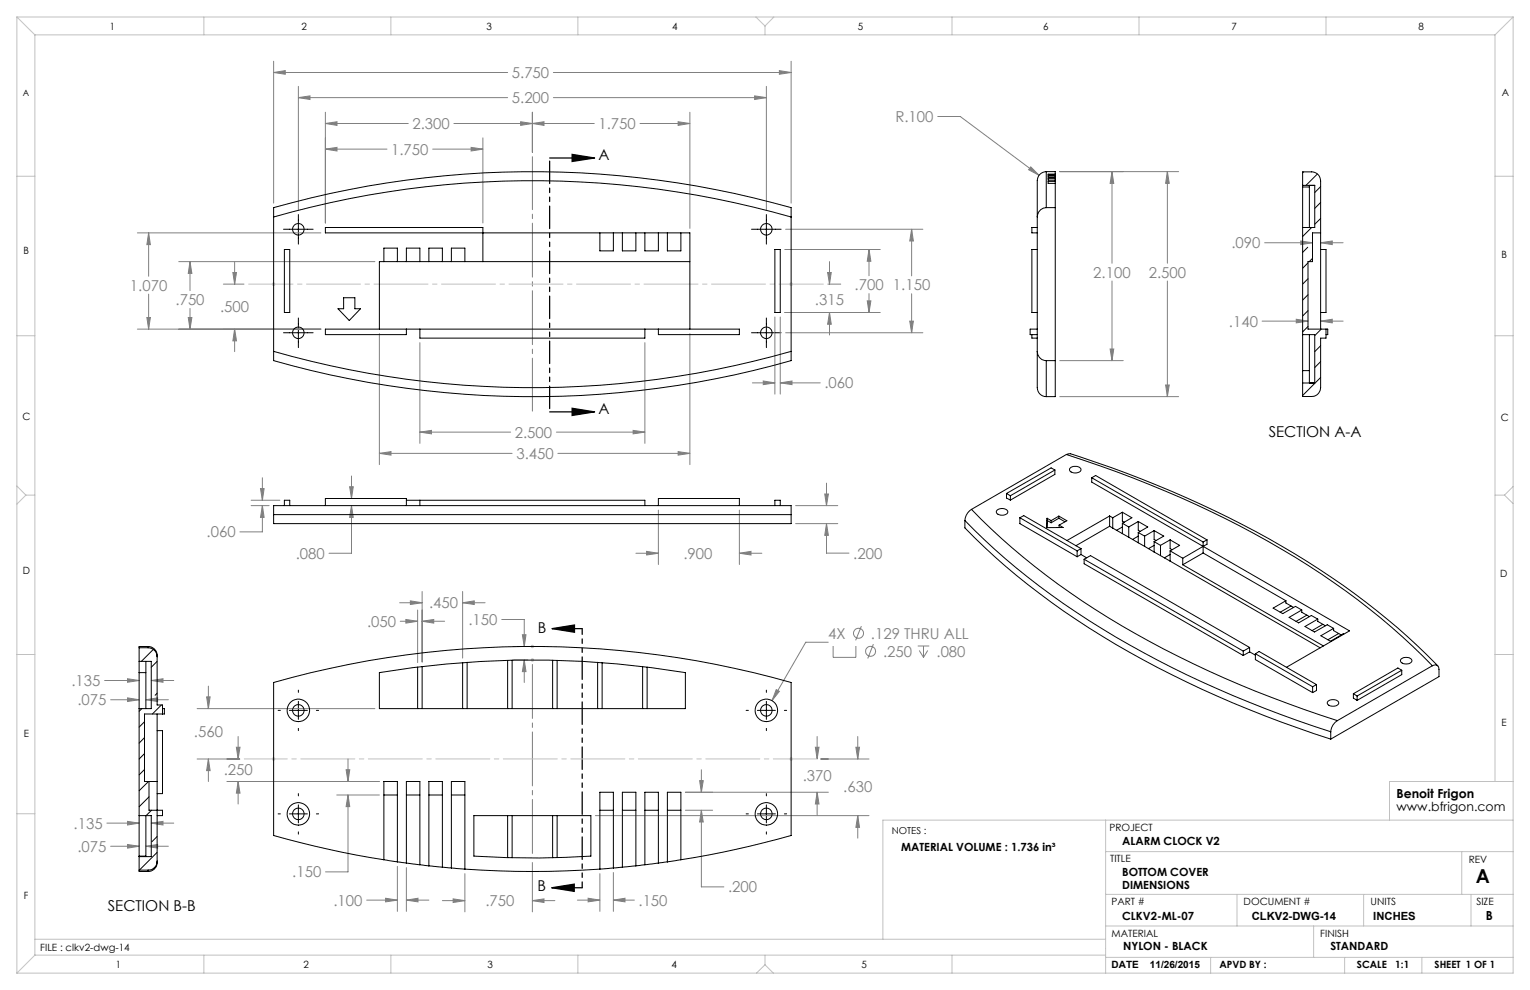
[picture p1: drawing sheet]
<svg xmlns="http://www.w3.org/2000/svg" width="432mm" height="279mm" viewBox="0 0 432 279" stroke-linecap="round" stroke-linejoin="round" font-family="sans-serif">
<g fill="none" stroke="#808080" stroke-width=".28">
<path d="M77.2 17.3v40M220 19.9l3.3 .6-3.3 .5zM223.3 17.3v40M77.2 20.5l3.3-.6v1.1zM77.2 20.5h66.1M84.2 27.6l3.3-.5v1zM84.2 24.4v34.9M84.2 27.6h59.1M91.8 34.9l3.3-.5v1zM91.8 31.7v31.2M91.8 34.9h23.4M128.1 34.9h39.6"/>
<path d="M136.3 38.9v24M146.9 34.4l3.3 .5-3.3 .5zM150.2 34.9l3.3-.5v1zM150.2 31.7v11.3M156.2 20.5h67.1M156.2 27.6h60.1M180.6 34.9h14.1M191.4 34.4l3.3 .5-3.3 .5zM194.7 31.7v32.8M213 27.1l3.3 .5-3.3 .5zM216.3 24.4v34.9M264.7 32.9h6.3l22.2 16.6"/>
<path d="M91.8 42.1l3.3-.5v1zM91.8 42.1h17.4M122.1 42.1h14.2M133 41.6l3.3 .5-3.3 .5zM290.9 47.1l2.3 2.4-2.9-1.6zM299.1 48.4h33.5M313.8 48.4l.5 3.4h-1zM313.8 48.4v25.9M329.5 48.4l.5 3.4h-1zM329.5 48.4v25.9M38.8 65.7h51.8M41.9 65.7l.5 3.3h-.9z"/>
<path d="M41.9 65.7v12.3M50.4 73.8h55.4M53.6 73.8l.6 3.4h-1.1zM53.6 73.8v8.2M65.7 76.9h1l-.5 3.3zM66.2 73.8v6.4M221.5 70.4h26.9M221.7 64.7h38.8M233.6 76.9h1l-.5 3.3zM234.1 73.8v6.4M245.3 70.4l.5 3.3h-1zM245.3 70.4v7.4"/>
<path d="M257.3 64.7l.5 3.3h-1zM257.3 64.7v13.2M313.8 79.3v22.5M329.5 79.3v32.6M356.9 68.5h13.5M367.1 68l3.3 .5-3.3 .5zM372.7 68.5l3.3-.5v1zM372.7 68.5h6.4M38.8 92.9h51.8M41.5 89.6h.9l-.5 3.3zM41.9 83v9.9M53.1 89.6h1.1l-.6 3.3z"/>
<path d="M53.6 87.1v5.8M63 80.2h5.9M63 92.9h27.6M66.2 92.9l.5 3.3h-1zM66.2 92.9v6.3M107.1 94.2v36.9M118.5 96.7v28.4M182 96.7v28.4M194.7 94.2v36.9M218.7 89.5v21.7M220.2 89.5v21.7M221.5 88.2h26.9"/>
<path d="M221.7 93.9h38.8M233.6 80.2h3.7M234.1 88.2l.5 3.3h-1zM234.1 88.2v6.3M244.8 84.9h1l-.5 3.3zM245.3 82.9v5.3M256.8 90.6h1l-.5 3.3zM257.3 82.9v11M313.3 98.5h1l-.5 3.3zM356.2 90.6h12.9M365.8 90.1l3.3 .5-3.3 .5zM372.7 90.6l3.3-.5v1z"/>
<path d="M372.7 90.6h6.4M212.3 108.1h6.4M215.4 107.5l3.3 .6-3.3 .4zM220.2 108.1l3.3-.6v1zM220.2 108.1h11.3M299.1 111.9h33.5M299.1 101.8h17.9M329 108.7h1l-.5 3.2zM73.5 137.9h1l-.5 3.3zM74 134.8v6.4M98.7 137.4h1l-.5 3.3zM99.2 134.3v6.4"/>
<path d="M107.1 128l3.2-.5v.9zM107.1 128h37.4M118.5 122l3.3-.5v.9zM118.5 122h25.6M157 122h25M157.4 128h37.3M178.7 121.5l3.3 .5-3.3 .4zM191.4 127.5l3.3 .5-3.3 .4zM232.8 139.4h1l-.5 3.3zM233.3 136.3v6.4M70.9 142.7h5.1M70.9 141.2h8.1"/>
<path d="M74 142.7l.5 3.3h-1zM74 142.7v7.4h-6.3M99.2 142.7l.5 3.3h-1zM99.2 142.7v13.4h-6.3M179.5 156.1h6.3M182.5 155.6l3.3 .5-3.3 .5zM185.8 144v15.3M208.7 156.1l3.2-.5v1zM208.7 156.1h6.3M208.7 144v15.3M224.5 142.7h11.9M224.5 147.8h11.9"/>
<path d="M233.3 147.8l.5 3.3h-1zM233.3 147.8v8.3h6.3M112.8 170.1h6.3M113 175.3h4.9M114.5 174.8l3.4 .5-3.4 .6zM115.8 169.6l3.3 .5-3.3 .5zM117.9 172.2v14.8M119.1 175.3l3.3-.5v1.1zM119.1 166.9v19.9M119.1 175.3h6.4M130.6 170.1l3.2-.5v1zM130.6 166.9v18.8"/>
<path d="M130.6 170.1h6.3M141.6 174.8h6.4v7.7M147.4 179.1h1l-.4 3.4zM243.1 176.7l-1.6 4M29.5 192.1h9.8M31.2 197.5h8.1M36 191.6l3.3 .5-3.3 .4zM36 197l3.3 .5-3.3 .5zM41.2 197.5l3.3-.5v1zM41.2 197.5h6.3M42.7 192.1l3.3-.5v.9zM42.7 192.1h6.3"/>
<path d="M55.6 200h50.2M58.3 196.7h1l-.5 3.3zM58.8 193.6v6.4M144.8 186.3h4.2M144.8 182.5h4.2M148 186.3l.4 3.2h-1zM148 186.3v6.3M219.1 194.6l.9 .5-2.1 2.6zM233.8 181.3h-6.4l-9.5 16.4M235.1 182.3v3.2h6.4v-3.2M246.5 181.8l-1.6 4M259 182.3h3.3"/>
<path d="M259.4 183.6l1.2 1.9M260.6 182.3v3.2M261.8 183.6l-1.2 1.9M55.6 214.2h12.1M58.8 214.2v6.4M58.8 214.2l.5 3.3h-1zM66.7 210.9h1l-.5 3.3zM67.2 207.9v6.3M97.7 217.2h1l-.5 3.4zM98.2 214.2v6.4M197.9 217.2v6.4M230.1 210.9h1l-.5 3.3z"/>
<path d="M230.6 207.9v6.3M231.6 214.2h13.7M241.5 210.9h1.1l-.5 3.3zM242.1 207.9v6.3M30.2 232.3h9.1M31.2 238.8h8.1M36 231.8l3.3 .5-3.3 .5zM36 238.3l3.3 .5-3.3 .6zM41.2 238.8l3.3-.5v1.1zM41.2 238.8h6.3M42.7 232.3l3.3-.5v1zM42.7 232.3h6.3"/>
<path d="M64 220.6h43.1M67.2 220.6l.5 3.2h-1zM67.2 220.6v6.3M95 224.4h12.1M98.2 224.4l.5 3.2h-1zM98.2 224.4v21.7h-6.3M168 230.2h77.3M193.4 223.6h40.4M193.4 228.7h7.7M197.4 220.3h1.1l-.6 3.3zM197.9 228.7l.6 3.3h-1.1zM197.9 228.7v21.6h6.4"/>
<path d="M230.6 223.6l.5 3.3h-1zM230.6 223.6v6.3M242.1 230.2l.5 3.3h-1.1zM242.1 230.2v6.3M103.5 254h8.6M108.8 253.5l3.3 .5-3.3 .5zM112.1 244.5v12.7M114.7 254l3.3-.5v1zM114.7 254h6.3M114.7 244.9v12.3M124.8 254.2h6.4M127.9 253.7l3.3 .5-3.3 .5z"/>
<path d="M131.2 246.6v10.8M150.2 254.2l3.3-.5v1zM150.2 243.4v14M150.2 254.2h6.4M162.9 254h6.4M166 253.5l3.3 .5-3.3 .5zM169.3 246.6v10.6M173.1 254l3.3-.5v1zM173.1 246.2v11M173.1 254h5.9"/>
<circle cx="242.3" cy="178.7" r="1.41"/>
<circle cx="245.7" cy="183.8" r="1.41"/>
</g>
<path d="M155.1 44.6h12.7M161.5 43.6l6.3 1-6.3 1zM155.1 116.2h12.7M161.5 115.2l6.3 1-6.3 1.1zM155.8 177.4h8.5M155.8 177.4l6.3-1v2zM155.7 250.5h8.6M155.7 250.5l6.4-1v2.1z" fill="none" stroke="#000" stroke-width=".35"/>
<g fill="none" stroke="#c0c0c0" stroke-width=".28">
<path d="M4.8 4.8l5 5M4.8 4.8h422.2M4.8 4.8v269.8M9.8 9.8h412.1M9.8 9.8v259.8M57.5 4.8v5M110.3 4.8v5M163.1 4.8v5M213.3 4.8l2.6 2.5M215.9 7.3v2.5M218.4 4.8l-2.5 2.5M268.7 4.8v5"/>
<path d="M321.5 4.8v5M374.2 4.8v5M421.9 9.8v210.8M427 4.8l-5.1 5M427 4.8v269.8h-422.2M4.8 49.7h5M421.9 49.7h5.1M76.9 79.8l.7 .8M77.2 79.7v1M77.6 79.8l-.7 .8M222.9 79.8l.7 .8M223.3 79.7v1"/>
<path d="M223.6 79.8l-.7 .8M4.8 94.8h5M76.7 80.2h1M222.8 80.2h1M421.9 94.8h5.1M4.8 137.2l2.5 2.5M7.3 139.7l-2.5 2.6M7.3 139.7h2.5M421.9 139.7h2.7M424.6 139.7l2.4 2.4M427 137.3l-2.4 2.4M4.8 184.7h5"/>
<path d="M149.8 182.5h.9M149.8 186.3h.9M149.9 182.1l.7 .7M149.9 185.9l.7 .7M150.2 182v1M150.2 185.8v1M150.6 182.1l-.7 .7M150.6 185.9l-.7 .7M421.9 184.7h5.1M76.7 214.2h1M76.9 213.9l.7 .7M77.2 213.7v1"/>
<path d="M77.6 213.9l-.7 .7M222.8 214.2h1M222.9 213.9l.7 .7M223.3 213.7v1M223.6 213.9l-.7 .7M4.8 229.7h5M312 231.5v43.1M427 231.5h-177.8v33.6M427 220.6h-34.9v10.9M312 240.3h115M312 252.4h115M349.1 252.4v8.9"/>
<path d="M384.8 252.4v8.9M412.5 240.3v12.1M415.1 252.4v8.9M9.8 265.1h302.2M9.8 269.6l-5 5M9.8 269.6h302.2M57.5 269.6v5M110.3 269.6v5M163.1 269.6v5M215.9 272.3l-2.4 2.3M215.9 272.3l2.4 2.3M215.9 269.6v2.7"/>
<path d="M268.7 269.6v5M312 270.2h115M312 261.3h115M341.7 270.2v4.4M370.7 261.3v8.9M379.5 270.2v4.4M401.3 270.2v4.4"/>
</g>
<g fill="none" stroke="#000" stroke-width=".28">
<path d="M80 64.7h8.4M84.2 60.5v8.4M212.1 64.7h8.4M216.3 60.5v8.4M80 93.9h8.4M84.2 89.7v8.4M212.1 93.9h8.4M216.3 89.7v8.4M84.2 194.8v.6M84.2 197.9v5.1M216.3 194.8v.6M216.3 197.9v5.1"/>
<path d="M78.5 200.5h.6M81.7 200.5h5M84.2 205.6v.6M89.3 200.5h.6M210.6 200.5h.6M213.7 200.5h5.1M216.3 205.6v.6M221.4 200.5h.6M78.5 229.7h.6M81.7 229.7h5M84.2 224v.6M84.2 227.2v5"/>
<path d="M84.2 234.8v.6M89.3 229.7h.6M210.6 229.7h.6M213.7 229.7h5.1M216.3 224v.6M216.3 227.2v5M216.3 234.8v.6M221.4 229.7h.6"/>
</g>
<path d="M155.1 116.2v-71.6" fill="none" stroke="#000" stroke-width=".35" stroke-dasharray="6.3 1.3 1.3 1.3 1.3 1.3" stroke-dashoffset="-.9"/>
<path d="M164.3 177.4v73.1" fill="none" stroke="#000" stroke-width=".35" stroke-dasharray="6.3 1.3 1.3 1.3 1.3 1.3" stroke-dashoffset="4.7"/>
<path d="M150.3 116v-71.8" fill="none" stroke="#808080" stroke-width=".28" stroke-dasharray="15.2 1.3 1.3 1.3" stroke-dashoffset=".3"/>
<path d="M150.3 186.2v55.9" fill="none" stroke="#808080" stroke-width=".28" stroke-dasharray="15.2 1.3 1.3 1.3" stroke-dashoffset="-1.3"/>
<path d="M70.2 80.2h162.2" fill="none" stroke="#c0c0c0" stroke-width=".28" stroke-dasharray="15.2 1.3 1.3 1.3" stroke-dashoffset="2.7"/>
<path d="M68.9 214.2h161.5" fill="none" stroke="#c0c0c0" stroke-width=".28" stroke-dasharray="15.2 1.3 1.3 1.3" stroke-dashoffset="3.1"/>
<path d="M161.5 115.2l6.3 1-6.3 1.1zM161.5 43.6l6.3 1-6.3 1zM155.8 177.4l6.3-1v2zM155.7 250.5l6.4-1v2.1z" fill="#000"/>
<g fill="#808080">
<path d="M65.7 76.9h1l-.5 3.3zM66.2 92.9l.5 3.3h-1zM233.6 76.9h1l-.5 3.3zM234.1 88.2l.5 3.3h-1zM67.2 220.6l.5 3.2h-1zM66.7 210.9h1l-.5 3.3zM230.1 210.9h1l-.5 3.3zM230.6 223.6l.5 3.3h-1zM58.3 196.7h1l-.5 3.3zM58.8 214.2l.5 3.3h-1zM148 186.3l.4 3.2h-1zM147.4 179.1h1l-.4 3.4zM242.1 230.2l.5 3.3h-1.1zM241.5 210.9h1.1l-.5 3.3z"/>
<path d="M77.2 20.5l3.3-.6v1.1zM220 19.9l3.3 .6-3.3 .5zM84.2 27.6l3.3-.5v1zM213 27.1l3.3 .5-3.3 .5zM53.1 89.6h1.1l-.6 3.3zM53.6 73.8l.6 3.4h-1.1zM244.8 84.9h1l-.5 3.3zM245.3 70.4l.5 3.3h-1zM146.9 34.4l3.3 .5-3.3 .5zM91.8 34.9l3.3-.5v1zM133 41.6l3.3 .5-3.3 .5zM91.8 42.1l3.3-.5v1zM41.9 65.7l.5 3.3h-.9zM41.5 89.6h.9l-.5 3.3zM118.5 122l3.3-.5v.9zM178.7 121.5l3.3 .5-3.3 .4zM191.4 127.5l3.3 .5-3.3 .4zM107.1 128l3.2-.5v.9zM150.2 34.9l3.3-.5v1zM191.4 34.4l3.3 .5-3.3 .5zM215.4 107.5l3.3 .6-3.3 .4zM220.2 108.1l3.3-.6v1zM257.3 64.7l.5 3.3h-1zM256.8 90.6h1l-.5 3.3zM290.9 47.1l-.6 .8 2.9 1.6zM329.5 48.4l.5 3.4h-1zM329 108.7h1l-.5 3.2zM313.3 98.5h1l-.5 3.3zM313.8 48.4l.5 3.4h-1zM74 142.7l.5 3.3h-1zM73.5 137.9h1l-.5 3.3zM98.7 137.4h1l-.5 3.3zM99.2 142.7l.5 3.3h-1zM232.8 139.4h1l-.5 3.3zM233.3 147.8l.5 3.3h-1zM182.5 155.6l3.3 .5-3.3 .5zM208.7 156.1l3.2-.5v1zM150.2 254.2l3.3-.5v1zM127.9 253.7l3.3 .5-3.3 .5zM98.2 224.4l.5 3.2h-1zM97.7 217.2h1l-.5 3.4zM197.4 220.3h1.1l-.6 3.3zM197.9 228.7l.6 3.3h-1.1zM166 253.5l3.3 .5-3.3 .5zM173.1 254l3.3-.5v1zM108.8 253.5l3.3 .5-3.3 .5zM114.7 254l3.3-.5v1zM119.1 175.3l3.3-.5v1.1zM114.5 174.8l3.4 .5-3.4 .6zM219.1 194.6l-1.2 3.1 2.1-2.6zM115.8 169.6l3.3 .5-3.3 .5zM130.6 170.1l3.2-.5v1zM372.7 90.6l3.3-.5v1zM365.8 90.1l3.3 .5-3.3 .5zM367.1 68l3.3 .5-3.3 .5zM372.7 68.5l3.3-.5v1zM42.7 192.1l3.3-.5v.9zM36 191.6l3.3 .5-3.3 .4zM41.2 197.5l3.3-.5v1zM36 197l3.3 .5-3.3 .5zM42.7 232.3l3.3-.5v1zM36 231.8l3.3 .5-3.3 .5zM41.2 238.8l3.3-.5v1.1zM36 238.3l3.3 .5-3.3 .6z"/>
</g>
<g fill="none" stroke="#000" stroke-width=".28">
<path d="M295.3 48.4a2.93 2.93 0 0 0-2.6 3.7v9.1M295.3 48.4h2.5v.7M295.3 58.6a2.61 2.61 0 0 0-2.6 2.6M295.3 48.4v10.2M295.3 58.6h2.5M297.8 51.8v6.8M297.8 49.1h-2v.3h2M297.8 49.4v.3M297.8 49.7h-2v.4h2M297.8 50.1v.2M297.8 50.3h-2v.5h2M297.8 50.8v.4"/>
<path d="M297.8 51.2h-2v.6h2M297.8 49.1v.3M297.8 49.7v.4M297.8 50.3v.5M297.8 51.2v.6M297.8 58.6v43.2M367.6 52.3v-3.8h2.6a2.52 2.52 0 0 1 2.5 2.5v41.9M367.6 52.3v.5M367.6 52.3h3.5v11.9h-3.5M367.6 52.8v51.8M367.6 52.8h1.9M367.9 48.5l-.3 .3"/>
<path d="M369.5 52.3v11.9M371.8 49.1l-3.2 3.2M372.7 52.7l-1.6 1.6M372.7 57.1l-1.6 1.7M77.2 61.2a265.4 265.4 0 0 1 146.1 0M77.2 61.2v-2.5a265.4 265.4 0 0 1 146.1 0v2.5M77.2 61.2v38M80.3 70.4h1.5v17.8h-1.5zM108.3 73.8v-3.8h3.8v3.8M114.7 73.8v-3.8h3.8v3.8M121 73.8v-3.8h3.8v3.8M127.4 73.8v-3.8h3.8v3.8"/>
<path d="M136.3 73.8v-9.6h-44.5v1.5h102.9v27.2M169.3 65.7v5.1h3.8v-5.1M175.6 65.7v5.1h3.9v-5.1M182 65.7v5.1h3.8v-5.1M188.3 65.7v5.1h3.9v-5.1M194.7 73.8h-87.6v19.1M218.7 70.4h1.5v17.8h-1.5zM223.3 61.2v38M292.7 64.2h-1.5v1.5h1.5M292.7 70.4h-1.5v17.8h1.5M292.7 61.2v38M369.1 69.8l-1.5 1.4"/>
<path d="M369.1 74.2l-1.5 1.5M369.1 78.7l-1.5 1.5M370.2 64.2l-2.6 2.5M370.4 72.9l-.9 .9M372.7 65.7h-2.3v8.1h-1.3v19.1h5.6v1.5h-.5M372.7 70.4h1.5v17.8h-1.5M372.7 61.7l-1.6 1.6M77.2 99.2a265.4 265.4 0 0 0 146.1 0M77.2 99.2v2.5a265.4 265.4 0 0 0 146.1 0v-2.5M97 84h3.2v3.1h1.5l-3.1 3.4-3.2-3.4h1.6zM114.7 92.9v1.5h-22.9v-1.5h116.9v1.5h-22.9v-1.5M118.5 92.9v2.5h63.5v-2.5"/>
<path d="M291.2 94.4v1h1.5M292.7 99.2v8.5a4.2 4.2 0 0 0 1.2 3.8l1.4 .4M292.7 99.2a2.57 2.57 0 0 0 2.6 2.6M292.7 92.9h-2v1.5h2M367.6 94.4h3.5v13.7h-3.5M369.1 83.2l-1.5 1.5M369.1 87.7l-1.5 1.5M369.1 92.1l-1.5 1.6M369.5 94.4v13.7M372.7 97.6l-1.6 1.6M372.9 92.9l-1.8 1.8M374.2 92.9v2.5h-1.5v14a2.53 2.53 0 0 1-2.5 2.5h-2.6v-3.8"/>
<path d="M295.3 101.8v10.1M295.3 101.8h2.5M297.8 101.8v10.1h-2.5M367.6 104.6v3.5M367.6 104.6h1.9M372.7 102.1l-1.6 1.6M372.7 106.5l-5.1 5.1M284.1 139.3v1.2l1.1 .6M284.1 139.3l1.1 .6M285.2 139.9v1.2M297.7 132.6v1.3l-12.5 7.2M297.7 132.6l-1-.6-12.6 7.3"/>
<path d="M297.7 132.6l-12.5 7.3M301 128.3l1.1-.2a287.2 287.2 0 0 1 76.9 37.1 182.4 182.4 0 0 1 26.8 22.7M301 128.3a282.1 282.1 0 0 1 78.9 38.6 185.6 185.6 0 0 1 24.3 21M301 128.3l-26.8 15.5M302 132.1a1.96 1.96 0 0 1 3.1 .4 1.86 1.86 0 0 1-3.3 0zM308.1 134.8v1.3l31.4 18.1M308.1 134.8l1.1-.6 31.4 18.2M308.1 134.8l31.4 18.2M77.2 145.2v2.6h146.1v-2.6M77.2 145.2h146.1M77.2 145.2v-2.5h146.1v2.5M80.3 142.7v-1.5h1.5v1.5"/>
<path d="M91.8 142.7v-2h22.9v2M114.7 141.2h67.3v1.5M118.5 141.2v1.5M185.8 142.7v-2h22.9v2M218.7 142.7v-1.5h1.5v1.5M272.3 146.9a213.1 213.1 0 0 0 58.5 41.5 323.2 323.2 0 0 0 44.8 18.1M272.3 146.9v2.1a212.1 212.1 0 0 0 58.5 41.5 317.6 317.6 0 0 0 44.8 18.1M274.2 143.8a215.5 215.5 0 0 0 62.6 43.5 311 311 0 0 0 40.6 16.1M274.2 143.8a3.9 3.9 0 0 0-1.9 3.1M281.4 144a1.99 1.99 0 0 1 3 .5 1.89 1.89 0 0 1-3.2 0zM287.8 146.1v1.7l16.2 9.3M287.8 146.1l16.2 9.4"/>
<path d="M287.8 146.1l1.1-.6 16.2 9.3M295.5 146.3l1.2 .6M295.5 146.3v2.6M295.5 146.9v2M295.5 146.9l1.2 .6M295.5 146.3v.6M296.7 146.9v.6M298.8 145.7l-2.1 1.2M298.8 145.7l2.3 1.3-2.2 1.2M298.8 146.3l-2.1 1.2M298.8 146.3l1.7 .9M298.8 145.7v.6"/>
<path d="M298.9 148.2l1.1 .7h-4.5M298.9 148.2l.1 .7M304 155.5v1.6M305.1 156.5l-1.1 .6M305.1 156.5l1.6 .9M305.1 154.8l-1.1 .7M305.1 154.8v1.7M306 157.8v1.3l44.9 25.9M306 157.8l44.9 26M306 157.8l1.8-1 44.9 25.9M313.2 145.6l.8 .5M313.2 145.6l-12.1 6.9"/>
<path d="M313.2 148.5l.8 .5M313.2 148.5l-9.6 5.5M313.2 145.6v2.9M314 149l2.8 1.6M314 146.1v2.9M316.8 144.6l2.6 1.5-2.6 1.6M316.8 147.7l1.8 1M316.8 144.6l-2.8 1.5M316.8 150.6l1.8 1M316.8 144.6v2.5l.5 .3M316.8 147.7v2.9M316.8 148.7l-1.7 .9"/>
<path d="M318.6 151.6l2.6 1.6M318.6 148.7v2.9M321.2 147.2l2.7 1.5-2.7 1.6M321.2 150.3l1.8 1M321.2 147.2l-2.6 1.5M321.2 153.2l1.8 1M321.2 147.2v2.4l.6 .4M321.2 150.3v2.9M321.2 151.3l-1.6 1M323 154.2l2.7 1.6M323 151.3v2.9M325.7 152.9l1.8 1"/>
<path d="M325.7 149.8l2.7 1.5-2.7 1.6M325.7 149.8l-2.7 1.5M325.7 155.8l1.8 1M325.7 149.8v2.5l.6 .2M325.7 152.9v2.9M325.7 153.9l-1.6 .9M327.5 156.8l2.7 1.6M327.5 153.9v2.9M330.2 155.5l3.6 2.1M330.2 152.4l2.7 1.5-2.7 1.6M330.2 152.4l-2.7 1.5M330.2 158.4l42.4 24.4"/>
<path d="M330.2 152.4v2.4l.6 .4M330.2 155.5v2.9M330.2 156.5l-1.6 .9M333.8 157.6v1.8M333.8 159.4l39.7 22.9M339.5 154.2l41.4 23.8-17.8 10.3M339.5 154.2l-5.7 3.4M339.5 156.1l-5.7 3.3M339.5 156.1l23.4 13.4M339.5 153v3.1M340.6 152.4v1.2l-1.1 .6M340.6 152.4l-1.1 .6"/>
<path d="M362.9 169.5l-3.6 2.1 2.7 1.6 3.6-2.1 1.8 1.1M362.9 169.5v.7l2.2 1.2M364.3 171l-3 1.8M367.4 172.2l-3.6 2 2.7 1.6 3.6-2.1 1.8 1M367.4 172.2v.6l2.2 1.2M368.8 173.6l-3 1.8M371.9 174.7l-3.6 2.1 2.7 1.6 3.6-2.1 1.8 1M371.9 174.7v.7l2.2 1.2M373.3 176.2l-3 1.8M376.4 177.3l-3.6 2.1 2.7 1.6 3.6-2.1 .1 .1M376.4 177.3v.7l2.1 1.2M377.8 178.8l-3 1.8"/>
<path d="M39.3 186.7v3.1M39.3 182.8v3.9h3.4v13.3h-3.4M39.3 189.8v55.8M39.3 182.8h2.5M39.3 189.8h1.9M40 200l-.7 .7M41.2 186.7v13.3M41.8 182.5a2.54 2.54 0 0 1 2.5 2.8M41.8 182.8a2.58 2.58 0 0 1 2.5 2.5M41.8 182.5h-2.5v.3M41.8 182.5v.3M43.3 183.3l-3.4 3.4"/>
<path d="M44.3 186.7l-1.6 1.6M44.3 195.7l-.5 .5M44.3 185.3v13.7h1.6v2.5M45.5 199l-2.5 2.5M45.9 200h.5v1.5h-5.6v19.1h3.5M107.1 189.8a262.3 262.3 0 0 1 86.3 0v10.2h-86.3zM117.9 188.3v11.7M119.1 188.1v11.9M130.6 187v13M131.8 186.9v13.1M143.3 186.4v13.6M144.5 186.3v13.7"/>
<path d="M156 186.3v13.7M157.2 186.4v13.6M168.7 186.9v13.1M169.9 187v13M181.4 188.1v11.9M182.6 188.3v11.7M350.9 183.8v1.2M352.7 184l-1.8 1M352.7 184l1.6 .9M352.7 182.7l-1.8 1.1M352.7 182.7v1.3M354.3 184.5v1.7l16.2 9.3"/>
<path d="M354.3 184.5l1.1-.6 16.1 9.3M354.3 184.5l16.2 9.3M370.5 193.8v1.7M371.5 193.2v1.7l-1 .6M371.5 193.2l-1 .6M374.8 197.9a1.99 1.99 0 0 1 3 .5 1.89 1.89 0 0 1-3.2 0zM382 195.8v1.2l1 .7M382 195.8l1 .6M383 196.4v1.3M395.4 186a2.04 2.04 0 0 1 3.1 .5 1.93 1.93 0 0 1-3.3 0zM395.6 189.2v1.2l-12.6 7.3M395.6 189.2l-12.6 7.2"/>
<path d="M395.6 189.2l-1.1-.7-12.5 7.3M404.2 187.9a1.13 1.13 0 0 1 1.3-.2 1.13 1.13 0 0 1 .6 1.2v2.1l-30.5 17.6M404.2 187.9l-26.8 15.5M40.8 203.7l-1.5 1.5M40.8 208.2l-1.5 1.5M40.8 212.7l-1.5 1.5M40.8 217.2l-1.5 1.5M44.3 201.5v41.5M44.3 206.2h1.6v17.8h-1.6M375.6 206.5v2.1M377.4 203.4a4 4 0 0 0-1.8 3.1M39.3 230.2h3.4v11.6h-3.4"/>
<path d="M41.9 220.6l-2.6 2.6M42.1 224.9l-2.8 2.8M42.1 220.6v8.1h3.8v1.5h-1.6M42.8 228.7l-1.6 1.5v11.6M44.3 236.1l-1.5 1.5M108.3 224.4h3.8M114.7 224.4h3.8M121 224.4h3.8M127.4 224.4h3.8M133.7 230.2h33.1v11.4a254.1 254.1 0 0 1-33.1 0zM143.3 230.2v11.8M144.5 230.2v11.9"/>
<path d="M156 230.2v11.9M157.2 230.2v11.8M169.3 228.7h3.8M175.6 228.7h3.9M182 228.7h3.8M188.3 228.7h3.9M39.3 245.6v.4h2.5M39.3 245.6h2.5M39.3 241.6h1.9M41.8 245.6v.4M44.3 240.6l-5 5M44.3 243a2.55 2.55 0 0 1-2.5 3"/>
<path d="M44.3 243a2.48 2.48 0 0 1-2.5 2.6M108.3 242.6a269.8 269.8 0 0 1-31.1-6.8v-43.2a267.2 267.2 0 0 1 146.1 0v43.2a269.8 269.8 0 0 1-31.1 6.8M108.3 242.6l3.8 .6M108.3 242.6v-22h3.8v22.6M112.1 243.2l2.6 .4M114.7 243.6l3.8 .5M114.7 243.6v-23h3.8v23.5M118.5 244.1l2.5 .3M121 244.4l3.8 .4M121 244.4v-23.8h3.8v24.2M124.8 244.8l2.6 .2M127.4 245l3.8 .3"/>
<path d="M127.4 245v-24.4h3.8v24.7M131.2 245.3a271 271 0 0 0 38.1 0M173.1 245l-3.8 .3M173.1 245v-21.4h-3.8v21.7M175.6 244.8l-2.5 .2M179.5 244.4l-3.9 .4M179.5 244.4v-20.8h-3.9v21.2M182 244.1l-2.5 .3M185.8 243.6l-3.8 .5M185.8 243.6v-20h-3.8v20.5M188.3 243.2l-2.5 .4M192.2 242.6l-3.9 .6"/>
<path d="M192.2 242.6v-19h-3.9v19.6"/>
<circle cx="84.2" cy="64.7" r="1.64"/>
<circle cx="216.3" cy="64.7" r="1.64"/>
<circle cx="84.2" cy="93.9" r="1.64"/>
<circle cx="216.3" cy="93.9" r="1.64"/>
<circle cx="84.2" cy="200.5" r="3.2"/>
<circle cx="84.2" cy="200.5" r="1.63"/>
<circle cx="216.3" cy="200.5" r="1.63"/>
<circle cx="216.3" cy="200.5" r="3.2"/>
<circle cx="84.2" cy="229.7" r="1.63"/>
<circle cx="84.2" cy="229.7" r="3.2"/>
<circle cx="216.3" cy="229.7" r="1.63"/>
<circle cx="216.3" cy="229.7" r="3.2"/>
</g>
<text font-size="5.4" x="416.5" y="249.1">A</text>
<g font-size="4.2" fill="#808080">
<text x="144.5" y="22">5.750</text>
<text x="144.5" y="29.1">5.200</text>
<text x="252.7" y="34.4">R.100</text>
<text x="116.4" y="36.4">2.300</text>
<text x="168.9" y="36.4">1.750</text>
<text x="110.4" y="43.7">1.750</text>
<text x="347.5" y="70.1">.090</text>
<text x="36.7" y="82.1">1.070</text>
<text x="241.2" y="81.9">.700 1.150</text>
<text x="308.6" y="78.4">2.100</text>
<text x="324.2" y="78.4">2.500</text>
<text x="49.5" y="86.1">.750</text>
<text x="62.1" y="88.2">.500</text>
<text x="230" y="86.1">.315</text>
<text x="346.8" y="92.2">.140</text>
<text x="232.7" y="109.6">.060</text>
<text x="145.3" y="123.5">2.500</text>
<text x="145.7" y="129.5">3.450</text>
<text x="58.3" y="151.7">.060</text>
<text x="83.5" y="157.7">.080</text>
<text x="192.9" y="157.7">.900</text>
<text x="240.8" y="157.7">.200</text>
<text x="121.1" y="171.7">.450</text>
<text x="103.6" y="176.9">.050</text>
<text x="132.2" y="176.4">.150</text>
<text x="233.8" y="180.3">4X</text>
<text x="245.8" y="180.3">.129 THRU ALL</text>
<text x="249.2" y="185.4">.250</text>
<text x="264.3" y="185.4">.080</text>
<text x="20.2" y="193.6">.135</text>
<text x="21.9" y="199.1">.075</text>
<text x="54.7" y="208">.560</text>
<text x="63.1" y="218.8">.250</text>
<text x="226.5" y="220.3">.370</text>
<text x="238" y="223.6">.630</text>
<text x="20.8" y="233.9">.135</text>
<text x="21.9" y="240.4">.075</text>
<text x="82.5" y="247.6">.150</text>
<text x="205.5" y="251.9">.200</text>
<text x="94.1" y="255.6">.100</text>
<text x="137" y="255.8">.750</text>
<text x="180.2" y="255.6">.150</text>
</g>
<g font-size="4.2">
<text x="168.9" y="45.3">A</text>
<text x="168.9" y="116.9">A</text>
<text x="358.1" y="123.2">SECTION A-A</text>
<text x="151.8" y="178.5">B</text>
<text x="151.7" y="251.6">B</text>
<text x="30.4" y="257.1">SECTION B-B</text>
</g>
<g font-size="3.5">
<text x="394.1" y="225.3">Benoit Frigon</text>
<text x="394.1" y="228.8">www.bfrigon.com</text>
<text x="419.3" y="259.7">B</text>
</g>
<g font-size="3.2">
<text x="316.7" y="238.4">ALARM CLOCK V2</text>
<text x="254.3" y="240.1">MATERIAL VOLUME : 1.736 in³</text>
<text x="316.7" y="250.8">DIMENSIONS</text>
<text x="316.7" y="247.3">BOTTOM COVER</text>
<text x="316.7" y="259.7">CLKV2-ML-07</text>
<text x="353.3" y="259.7">CLKV2-DWG-14</text>
<text x="387.6" y="259.7">INCHES</text>
<text x="317" y="268.2">NYLON - BLACK</text>
<text x="375.5" y="268.2">STANDARD</text>
</g>
<g font-size="2.8">
<text x="31" y="8.5">1</text>
<text x="85.1" y="8.5">2</text>
<text x="137.3" y="8.5">3</text>
<text x="189.7" y="8.5">4</text>
<text x="242.1" y="8.5">5</text>
<text x="294.4" y="8.5">6</text>
<text x="347.6" y="8.5">7</text>
<text x="400.3" y="8.5">8</text>
<text x="423.8" y="27.2">A</text>
<text x="6.7" y="71.8">B</text>
<text x="423.8" y="72.8">B</text>
<text x="6.4" y="118.6">C</text>
<text x="423.5" y="118.9">C</text>
<text x="6.5" y="162.1">D</text>
<text x="423.4" y="163">D</text>
<text x="6.7" y="207.9">E</text>
<text x="423.7" y="204.9">E</text>
<text x="313.1" y="234.6">PROJECT</text>
<text x="313.3" y="243.2">TITLE</text>
<text x="414.5" y="243.6">REV</text>
<text x="6.7" y="253.8">F</text>
<text x="313.7" y="255.3">PART #</text>
<text x="351" y="255.3">DOCUMENT #</text>
<text x="386.8" y="255.3">UNITS</text>
<text x="416.7" y="255.3">SIZE</text>
<text x="11.4" y="268.4">FILE : clkv2-dwg-14</text>
<text x="313.7" y="264.6">MATERIAL</text>
<text x="372.6" y="264.5">FINISH</text>
<text x="32.7" y="273.3">1</text>
<text x="85.7" y="273.3">2</text>
<text x="137.6" y="273.3">3</text>
<text x="189.6" y="273.3">4</text>
<text x="243.2" y="273.2">5</text>
<text x="313.7" y="273.3">DATE</text>
<text x="324.5" y="273.3">11/26/2015</text>
<text x="344.1" y="273.1">APVD BY :</text>
<text x="383" y="273.1">SCALE</text>
<text x="393.8" y="273.1">1:1</text>
<text x="404.9" y="273.1">SHEET 1 OF 1</text>
</g>
<text font-size="2.7" x="251.7" y="235.2">NOTES :</text>
<text font-size="2.5" x="6.4" y="27">A</text>
</svg>
